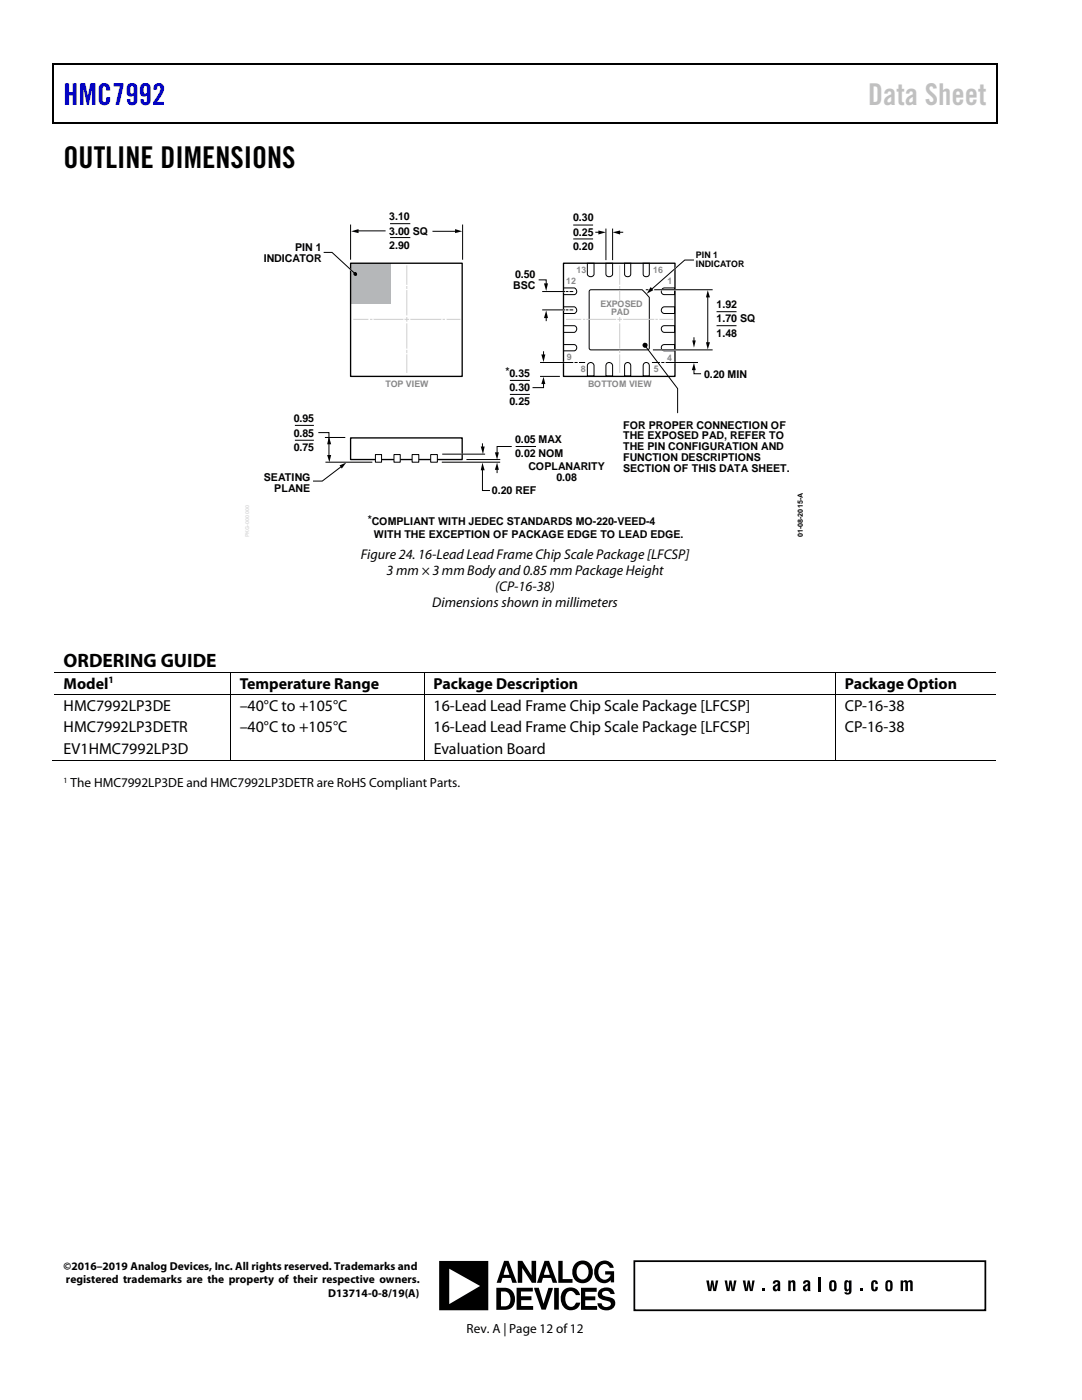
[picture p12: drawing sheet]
<svg xmlns="http://www.w3.org/2000/svg" width="216mm" height="279mm" viewBox="0 0 216 279" stroke-linecap="round" stroke-linejoin="round" font-family="sans-serif">
<path d="M10.5 12.7h.3v1h-.3zM198.8 12.7h.2v1h-.2zM198.8 12.7h.2v.3h-.2zM198.8 24.4h.2v.3h-.2z" fill="#000"/>
<path d="M10.5 12.8h188.3M10.7 13.7v11M198.9 13.7v11M10.5 24.5h188.3" fill="none" stroke="#000" stroke-width=".25"/>
<path d="M77.8 44.6h4.1M77.8 47.4h4.1M114.4 44.9h3.9M114.4 47.7h3.9M143 62.2h4M143 65h4" fill="none" stroke="#000" stroke-width=".2"/>
<path d="M70.1 52.6h8v8.1h-8z" fill="#b5b7b9"/>
<g fill="none" stroke="#000" stroke-width=".2">
<path d="M70 44.9v6.8M92.3 44.9v6.8M107.5 55.9h1.5v1M101.7 75.9h4M101.7 78.7h4M107.8 75.1h3.9M108.5 76.4v1h-2.2M108.5 70.1v.9M109 63.2v.9M64.9 92.2h9.4M68.2 93l-3.9 3h-1.8M88.2 92.2h11.6"/>
<path d="M93.2 91.7h6.5M96.3 93.6v4.3h1.5M96.3 88.6v.8M99.2 93.5v.8M102.1 89.1h-2.9v1.4M102.9 89.1h4.1"/>
</g>
<path d="M70 87.4h22.2v4.3h-22.2z" fill="none" stroke="#000" stroke-width=".27"/>
<path d="M108.5 56.6h.8l-.3 1.5zM108 70.7h.8l-.3 1.6zM108.5 75.2l.3 1.4h-.8zM109 62l.3 1.5h-.8zM67.8 92.9l1.3-.6-.9 1.2zM95.9 89.1h.8l-.3 1.5zM96.3 92.3l.4 1.6h-.8zM98.7 90.3h.8l-.3 1.4zM99.2 92.3l.3 1.5h-.8z" fill="#000"/>
<path d="M141.2 59.1v9.5" fill="none" stroke="#010101" stroke-width=".2"/>
<g fill="#010101">
<path d="M141.2 57.9l.5 1.5h-.8z"/>
<path d="M140.9 68.3h.8l-.5 1.4z"/>
</g>
<path d="M63.5 86.3h2.1v2.2M65.6 88.4v2.7" fill="none" stroke="#000" stroke-width=".2"/>
<path d="M65.3 90.8h.8l-.4 1.4zM65.6 87.1l.5 1.6h-.8z" fill="#000"/>
<path d="M86.3 46.2h4.8" fill="none" stroke="#010101" stroke-width=".2"/>
<path d="M90.8 45.7l1.4 .5-1.4 .3z" fill="#010101"/>
<path d="M71.3 46.1h5.6" fill="none" stroke="#010101" stroke-width=".2"/>
<path d="M70.1 46.2l1.4-.5v.8z" fill="#010101"/>
<path d="M70 52.5h22.2v22.6h-22.2zM112.4 52.5h22.3v22.6h-22.3z" fill="none" stroke="#000" stroke-width=".27"/>
<path d="M69.7 53.6l.5 .5M112.3 58.2h.4M112.3 61.8h.4M123.7 65v.3" fill="none" stroke="#fff" stroke-width=".27"/>
<g fill="none" stroke="#000" stroke-width=".2">
<path d="M64.6 50.4h1.7l4.6 4.3M108.3 58.2h4.4M112.4 57.5h2.2a.69 .69 0 0 1 .5 .6 .69 .69 0 0 1-.5 .7h-2.2zM113.1 58.2h.2M113.8 58.2h.5M117.2 52.5h1.3v2.2a.68 .68 0 0 1-.6 .5 .68 .68 0 0 1-.7-.5zM120.9 52.5h1.3v2.2a.68 .68 0 0 1-.6 .5 .68 .68 0 0 1-.7-.5zM124.6 52.5h1.3v2.2a.62 .62 0 0 1-.7 .5 .62 .62 0 0 1-.6-.5zM128.3 52.5h1.3v2.2a.62 .62 0 0 1-.7 .5 .62 .62 0 0 1-.6-.5zM132.1 57.7l.5-.2h2v1.3h-2a.65 .65 0 0 1-.6-.4 .65 .65 0 0 1 .1-.7zM108.3 61.8h4.4M112.4 68.8h2.2a.63 .63 0 0 1 .5 .6 .63 .63 0 0 1-.5 .6h-2.2z"/>
<path d="M112.4 65h2.2a.68 .68 0 0 1 .5 .7 .68 .68 0 0 1-.5 .6h-2.2zM112.4 61.2h2.2a.69 .69 0 0 1 .5 .7 .69 .69 0 0 1-.5 .7h-2.2zM113.1 61.8h.2M113.8 61.8h.5M117.4 72.5a.66 .66 0 0 1 .7-.1 .66 .66 0 0 1 .4 .6v2h-1.3v-2zM121.1 72.5a.69 .69 0 0 1 .7-.1 .69 .69 0 0 1 .4 .6v2h-1.3v-2zM124.8 72.5a.62 .62 0 0 1 .7-.1 .62 .62 0 0 1 .4 .6v2h-1.3v-2zM128.5 72.5a.62 .62 0 0 1 .7-.1 .62 .62 0 0 1 .4 .6v2h-1.3v-2zM132.1 68.9l.5-.1h2v1.2h-2a.64 .64 0 0 1-.6-.4 .64 .64 0 0 1 .1-.7zM132.1 65.2l.5-.2h2v1.3h-2a.71 .71 0 0 1-.5-1.1zM132.1 61.5l.5-.3h2v1.4h-2a.66 .66 0 0 1-.6-.4 .66 .66 0 0 1 .1-.7z"/>
</g>
<circle cx="70.9" cy="54.6" r=".37" fill="#000"/>
<path d="M131.6 57.8h3.6z" fill="#fff"/>
<path d="M131.6 57.8h3.6" fill="none" stroke="#fff" stroke-width=".27"/>
<path d="M131.7 69.8h3.6z" fill="#fff"/>
<path d="M131.7 69.8h3.6" fill="none" stroke="#fff" stroke-width=".27"/>
<path d="M118.8 46.4h.9M120.9 45.7v6.1M122.2 45.7v6.1M123.5 46.4h.9M128.9 57.8h.5M130.5 57.8h11.7M130.3 69.8h11.9" fill="none" stroke="#000" stroke-width=".2"/>
<path d="M119.4 46l1.5 .4-1.5 .4zM122.2 46.4l1.5-.4v.8z" fill="#000"/>
<g fill="#fff" stroke="#000" stroke-width=".2">
<path d="M74.9 90.7h1.2v1.5h-1.2z"/>
<path d="M78.6 90.7h1.3v1.5h-1.3z"/>
<path d="M82.2 90.7h1.4v1.5h-1.4z"/>
<path d="M85.9 90.7h1.4v1.5h-1.4z"/>
</g>
<g fill="none" stroke="#000" stroke-width=".2">
<path d="M117.7 57.9l10.4-.1 .2 .2 1.3 1.3v10.2l-.2 .3h-11.7l-.1-.3v-6.2v-5.1zM138.5 51.9h-1.9l-6.7 5.9M107.8 72.3h6.6M114.6 72.3h.7M115.5 72.3h1.3M128.7 68.9l6.5 8.7v4.8M130.1 72.3h1.6M132 72.3h.6M132.8 72.3h6.5M138.5 73.6v1h1.4M138.5 67.4v.8M58.8 84.9h3.8"/>
<path d="M58.8 87.9h3.8M64.8 87.3h4.1M88.2 90.6h8.6M10.8 134.1h188M10.8 138.7h188M46 134.2v4.4M46 138.7v13.1M84.6 134.2v4.4M84.6 138.7v13.1M166.7 134.2v4.4M166.7 138.7v13.1M10.5 151.7h35.4"/>
<path d="M46 151.7h38.5M84.7 151.7h81.9M166.8 151.7h32"/>
</g>
<path d="M123.6 58.4v.2M135 53.3l-.7 .7M112.3 72.3h.4M118.2 63.8h.1M123.6 69v.2M128.8 63.8h.2M134.3 72.3h.5M91.9 90.6h.4" fill="none" stroke="#fff" stroke-width=".27"/>
<g fill="#000">
<path d="M129.8 57.3l.6 .6-1.4 .7zM138.1 67.9h.7l-.3 1.5zM138.5 72.4l.3 1.5h-.8zM140.9 255.5h.6l.1 1.8 .3-1.8h.4l.3 1.8 .2-1.8h.5l-.4 2.2h-.6l-.2-1.4-.2 1.4h-.5zM144.6 255.5h.5l.2 1.8 .2-1.8h.5l.2 1.8 .3-1.8h.5l-.5 2.2h-.5l-.2-1.4-.3 1.4h-.5zM148.2 255.5h.5l.2 1.8 .3-1.8h.4l.3 1.8 .2-1.8h.5l-.4 2.2h-.6l-.2-1.4-.2 1.4h-.5zM152 257.2h.5v.5h-.5zM157.3 255.5h.5v.3a.48 .48 0 0 1 .4-.3 .48 .48 0 0 1 .4 .2l.1 2h-.5v-1.6l-.2-.2-.2 .2v1.6h-.5zM163.3 254.8h.5v2.9h-.5zM171.6 257.2h.5v.5h-.5zM174 255.6a.68 .68 0 0 1 .8-.1 .68 .68 0 0 1 .4 .8h-.5l-.1-.4h-.2v1.4h.2l.1-.5h.4a.69 .69 0 0 1-.6 1 .69 .69 0 0 1-.7-.9l.1-1zM179.7 255.5h.5v.3l.3-.3h.4l.2 .3a.54 .54 0 0 1 .6-.3 .54 .54 0 0 1 .4 .4v1.8h-.5v-1.6l-.2-.2-.2 .1v1.7h-.5l-.1-1.7-.2-.1-.2 .2v1.6h-.5z"/>
<path d="M103.3 251.6h.9l1.9 3v-3h.9v4.4h-.9l-1.9-3v3h-.9zM111.4 251.6h.9v3.7h1.9v.7h-2.8zM108.6 251.6h1l1.6 4.4h-.9l-.3-1h-1.6l-.3 1h-1zM100.6 251.6h.9l1.6 4.4h-.9l-.3-1h-1.6l-.3 1h-.9zM115 252a2.13 2.13 0 0 1 2.5 0 2.13 2.13 0 0 1 .7 2.5 2.1 2.1 0 0 1-2.7 1.5 2.1 2.1 0 0 1-1.2-2.8zM119.3 252.1a1.88 1.88 0 0 1 3.1 .9h-.7a1.17 1.17 0 0 0-1.2-.7 1.17 1.17 0 0 0-1 .9 1.43 1.43 0 0 0 .1 1.6 1.43 1.43 0 0 0 1.5 .5 1 1 0 0 0 .7-.9h-1v-.7h1.7v2.2h-.6v-.4a1.94 1.94 0 0 1-2.3 .4 1.94 1.94 0 0 1-1.1-2.1l.4-1.2zM87.6 251.7h9.8v9.8h-9.8zM106.6 257h.9l1 3.2 .9-3.2h.9l-1.4 4.4h-.8zM115.9 257h3.2v.8h-2.3v.9h2v.6v.2h-2v1.1h2.3v.8h-3.2zM103.1 257h3.2v.7h-2.4v1h2.1v.8h-2v1.1h2.4v.8h-3.3zM99 257h1a2.27 2.27 0 0 1 2.7 1.6 2.27 2.27 0 0 1-1.3 2.7l-2.4 .1zM110.6 257h.9v4.4h-.9zM112.5 257.4a1.95 1.95 0 0 1 3.3 1.1h-.9a1.07 1.07 0 0 0-1-.8 1.07 1.07 0 0 0-1 .9 1.71 1.71 0 0 0 1.1 2.2 1.12 1.12 0 0 0 .9-.8h.9a1.93 1.93 0 0 1-1.9 1.5 1.93 1.93 0 0 1-1.9-1.6 2.53 2.53 0 0 1 .5-2.5zM119.7 257.4a1.74 1.74 0 0 1 2.9 .9h-.8a.92 .92 0 0 0-.8-.7 .92 .92 0 0 0-.9 .5 1.09 1.09 0 0 0 1.2 .7 1.32 1.32 0 0 1 1.5 1.2 1.32 1.32 0 0 1-1.2 1.4 1.7 1.7 0 0 1-2.4-1.3h.8a.97 .97 0 0 0 .9 .8 .97 .97 0 0 0 1-.7 1.06 1.06 0 0 0-1.3-.7 1.22 1.22 0 0 1-1.2-.7 1.22 1.22 0 0 1 .3-1.4zM109.1 252.5l-.5 1.9h1.1zM101 252.5l-.5 1.9h1.1zM115.3 252.8a1.61 1.61 0 0 0 .9 2.6 1.56 1.56 0 0 0 1.3-1.6 1.56 1.56 0 0 0-1.3-1.5l-.5 .1zM89.6 253.2v7.1l6.2-3.7zM100 257.7v3h.5a1.27 1.27 0 0 0 1.3-1.8 1.39 1.39 0 0 0-1.8-1.2z"/>
<path d="M154.3 255.7a.75 .75 0 0 1 .9-.3 .75 .75 0 0 1 .5 .7v1.6h-.5v-.3a.57 .57 0 0 1-.8 .2 .57 .57 0 0 1-.1-.8l.9-.7v-.1l-.3-.1h-.1l-.1 .3h-.5zM154.8 256.8l-.1 .4 .2 .1 .2-.1 .1-.7z"/>
<path d="M160.4 255.7a.73 .73 0 0 1 .8-.3 .73 .73 0 0 1 .5 .7v1.6h-.4l-.1-.3a.58 .58 0 0 1-.8 .2 .58 .58 0 0 1-.1-.8l.9-.7-.2-.2h-.2l-.1 .3h-.5zM160.8 256.8l-.1 .4 .2 .1 .2-.1 .1-.7z"/>
<path d="M165.6 255.7a.75 .75 0 0 1 .9-.2 .75 .75 0 0 1 .4 .8 1.05 1.05 0 0 1-.7 1.4h-.4a1.97 1.97 0 0 1-.2-2zM166 255.9v1.3l.2 .1 .2-.1v-1.1v-.2z"/>
<path d="M168.6 255.6l.1-.1a.47 .47 0 0 1 .7 .3v-.3h.5v1.6a.87 .87 0 0 1-.3 1.1 .87 .87 0 0 1-1 0l-.1-.3 .8 .1 .1-.6a.52 .52 0 0 1-.7 .3 .52 .52 0 0 1-.2-.7zM169 255.9v1.3l.3 .1a1.36 1.36 0 0 0-.1-1.4z"/>
<path d="M176.8 255.7a.74 .74 0 0 1 .9-.2 .74 .74 0 0 1 .4 .8 1.4 1.4 0 0 1-.3 1.4 .71 .71 0 0 1-1.1-.6zM177.2 255.9l-.1 1.3 .3 .1 .2-.1v-1.1v-.2z"/>
<circle cx="128.7" cy="68.9" r=".51"/>
</g>
<g fill="none" stroke="#ccc" stroke-width=".2">
<path d="M81.2 53.1v3.6M81.2 57.2v.3M81.2 58v4.8M123.7 53.1v3.6M123.7 57.2v.3M123.7 58v1.8M70.6 63.7h2.8M73.9 63.7h.3M74.6 63.7h5.8M80.8 63.7h.7M81.2 63.4v.7M81.2 64.6v4.9"/>
<path d="M81.2 69.9v.5M81.2 70.8v3.5M82 63.7h6M88.4 63.7h.3M89.2 63.7h2.6M113.1 63.7h2.8M116.4 63.7h.3M117.1 63.7h5.8M123.3 63.7h.7M123.7 63.4v.7M123.7 64.6v4.9M123.7 69.9v.5"/>
<path d="M123.7 70.8v3.5M124.4 63.7h6.1M130.9 63.7h.2M131.7 63.7h2.5"/>
</g>
<path d="M126.6 251.7h70v9.8h-70z" fill="none" stroke="#000" stroke-width=".35"/>
<text font-size="6" fill="#00f" x="12.7" y="21">HMC7992</text>
<text font-size="6" fill="#c0c0c0" x="173.2" y="21">Data Sheet</text>
<text font-size="6" x="12.7" y="33.6">OUTLINE DIMENSIONS</text>
<text font-size="3.9" x="12.7" y="133.1">ORDERING GUIDE</text>
<g font-size="3.2">
<text x="12.7" y="137.4">Model</text>
<text x="47.9" y="137.4">Temperature Range</text>
<text x="86.5" y="137.4">Package Description</text>
<text x="168.6" y="137.4">Package Option</text>
<text x="12.7" y="141.9">HMC7992LP3DE</text>
<text x="47.8" y="141.9">–40°C to +105°C</text>
<text x="86.5" y="141.9">16-Lead Lead Frame Chip Scale Package [LFCSP]</text>
<text x="168.6" y="141.9">CP-16-38</text>
<text x="12.7" y="146.2">HMC7992LP3DETR</text>
<text x="47.8" y="146.2">–40°C to +105°C</text>
<text x="86.5" y="146.2">16-Lead Lead Frame Chip Scale Package [LFCSP]</text>
<text x="168.6" y="146.2">CP-16-38</text>
<text x="12.7" y="150.5">EV1HMC7992LP3D</text>
<text x="86.5" y="150.5">Evaluation Board</text>
</g>
<g font-size="2.8">
<text x="72" y="111.6">Figure 24. 16-Lead Lead Frame Chip Scale Package [LFCSP]</text>
<text x="77.1" y="114.7">3 mm × 3 mm Body and 0.85 mm Package Height</text>
<text x="98.8" y="117.9">(CP-16-38)</text>
<text x="86.3" y="121.1">Dimensions shown in millimeters</text>
</g>
<g font-size="2.6">
<text x="14.1" y="157.1">The HMC7992LP3DE and HMC7992LP3DETR are RoHS Compliant Parts.</text>
<text x="93.1" y="266">Rev. A | Page 12 of 12</text>
</g>
<g font-size="2.3">
<text x="12.7" y="253.5">©2016–2019 Analog Devices, Inc. All rights reserved. Trademarks and</text>
<text x="13.2" y="256.1">registered trademarks are the property of their respective owners.</text>
<text x="65.5" y="258.8">D13714-0-8/19(A)</text>
</g>
<g font-size="2.2">
<text x="77.7" y="43.9">3.10</text>
<text x="77.7" y="46.8">3.00 SQ</text>
<text x="114.4" y="44.2">0.30</text>
<text x="114.4" y="47.1">0.25</text>
<text x="52.6" y="52.3">INDICATOR</text>
<text x="58.9" y="50.1">PIN 1</text>
<text x="77.7" y="49.7">2.90</text>
<text x="114.4" y="49.9">0.20</text>
<text x="102.4" y="57.7">BSC</text>
<text x="102.8" y="55.5">0.50</text>
<text x="143" y="61.5">1.92</text>
<text x="143" y="64.3">1.70 SQ</text>
<text x="143" y="67.2">1.48</text>
<text x="100.8" y="74.8">*0.35</text>
<text x="140.5" y="75.4">0.20 MIN</text>
<text x="101.7" y="78">0.30</text>
<text x="101.7" y="80.9">0.25</text>
<text x="58.6" y="84.3">0.95</text>
<text x="58.6" y="87.1">0.85</text>
<text x="102.8" y="88.4">0.05 MAX</text>
<text x="124.4" y="85.5">FOR PROPER CONNECTION OF</text>
<text x="124.4" y="87.7">THE EXPOSED PAD, REFER TO</text>
<text x="124.4" y="89.9">THE PIN CONFIGURATION AND</text>
<text x="58.6" y="90">0.75</text>
<text x="102.8" y="91.3">0.02 NOM</text>
<text x="105.4" y="93.9">COPLANARITY</text>
<text x="124.4" y="92">FUNCTION DESCRIPTIONS</text>
<text x="124.4" y="94.2">SECTION OF THIS DATA SHEET.</text>
<text x="52.7" y="96">SEATING</text>
<text x="54.7" y="98.2">PLANE</text>
<text x="98.2" y="98.7">0.20 REF</text>
<text x="111" y="96">0.08</text>
<text x="73.4" y="104.4">*COMPLIANT WITH JEDEC STANDARDS MO-220-VEED-4</text>
<text x="74.6" y="107.3">WITH THE EXCEPTION OF PACKAGE EDGE TO LEAD EDGE.</text>
</g>
<text font-size="1.9" x="21.7" y="136.4">1</text>
<g font-size="1.8">
<text x="138.9" y="53.2">INDICATOR</text>
<text x="138.9" y="51.4">PIN 1</text>
</g>
<g font-size="1.8" fill="#888">
<text x="113" y="56.8">12</text>
<text x="115.1" y="54.4">13</text>
<text x="130.3" y="54.4">16</text>
<text x="133.2" y="56.7">1</text>
<text x="119.8" y="61.2">EXPOSED</text>
<text x="122" y="62.8">PAD</text>
<text x="113.1" y="71.9">9</text>
<text x="76.9" y="77.3">TOP VIEW</text>
<text x="115.9" y="74.3">8</text>
<text x="117.3" y="77.3">BOTTOM VIEW</text>
<text x="130.5" y="74.3">5</text>
<text x="133.1" y="72">4</text>
</g>
<text font-size="1.6" x="12.7" y="156.3">1</text>
<text font-size="1.4" x="160.2" y="107.2" transform="rotate(-90 160.2 107.2)">01-08-2015-A</text>
</svg>
